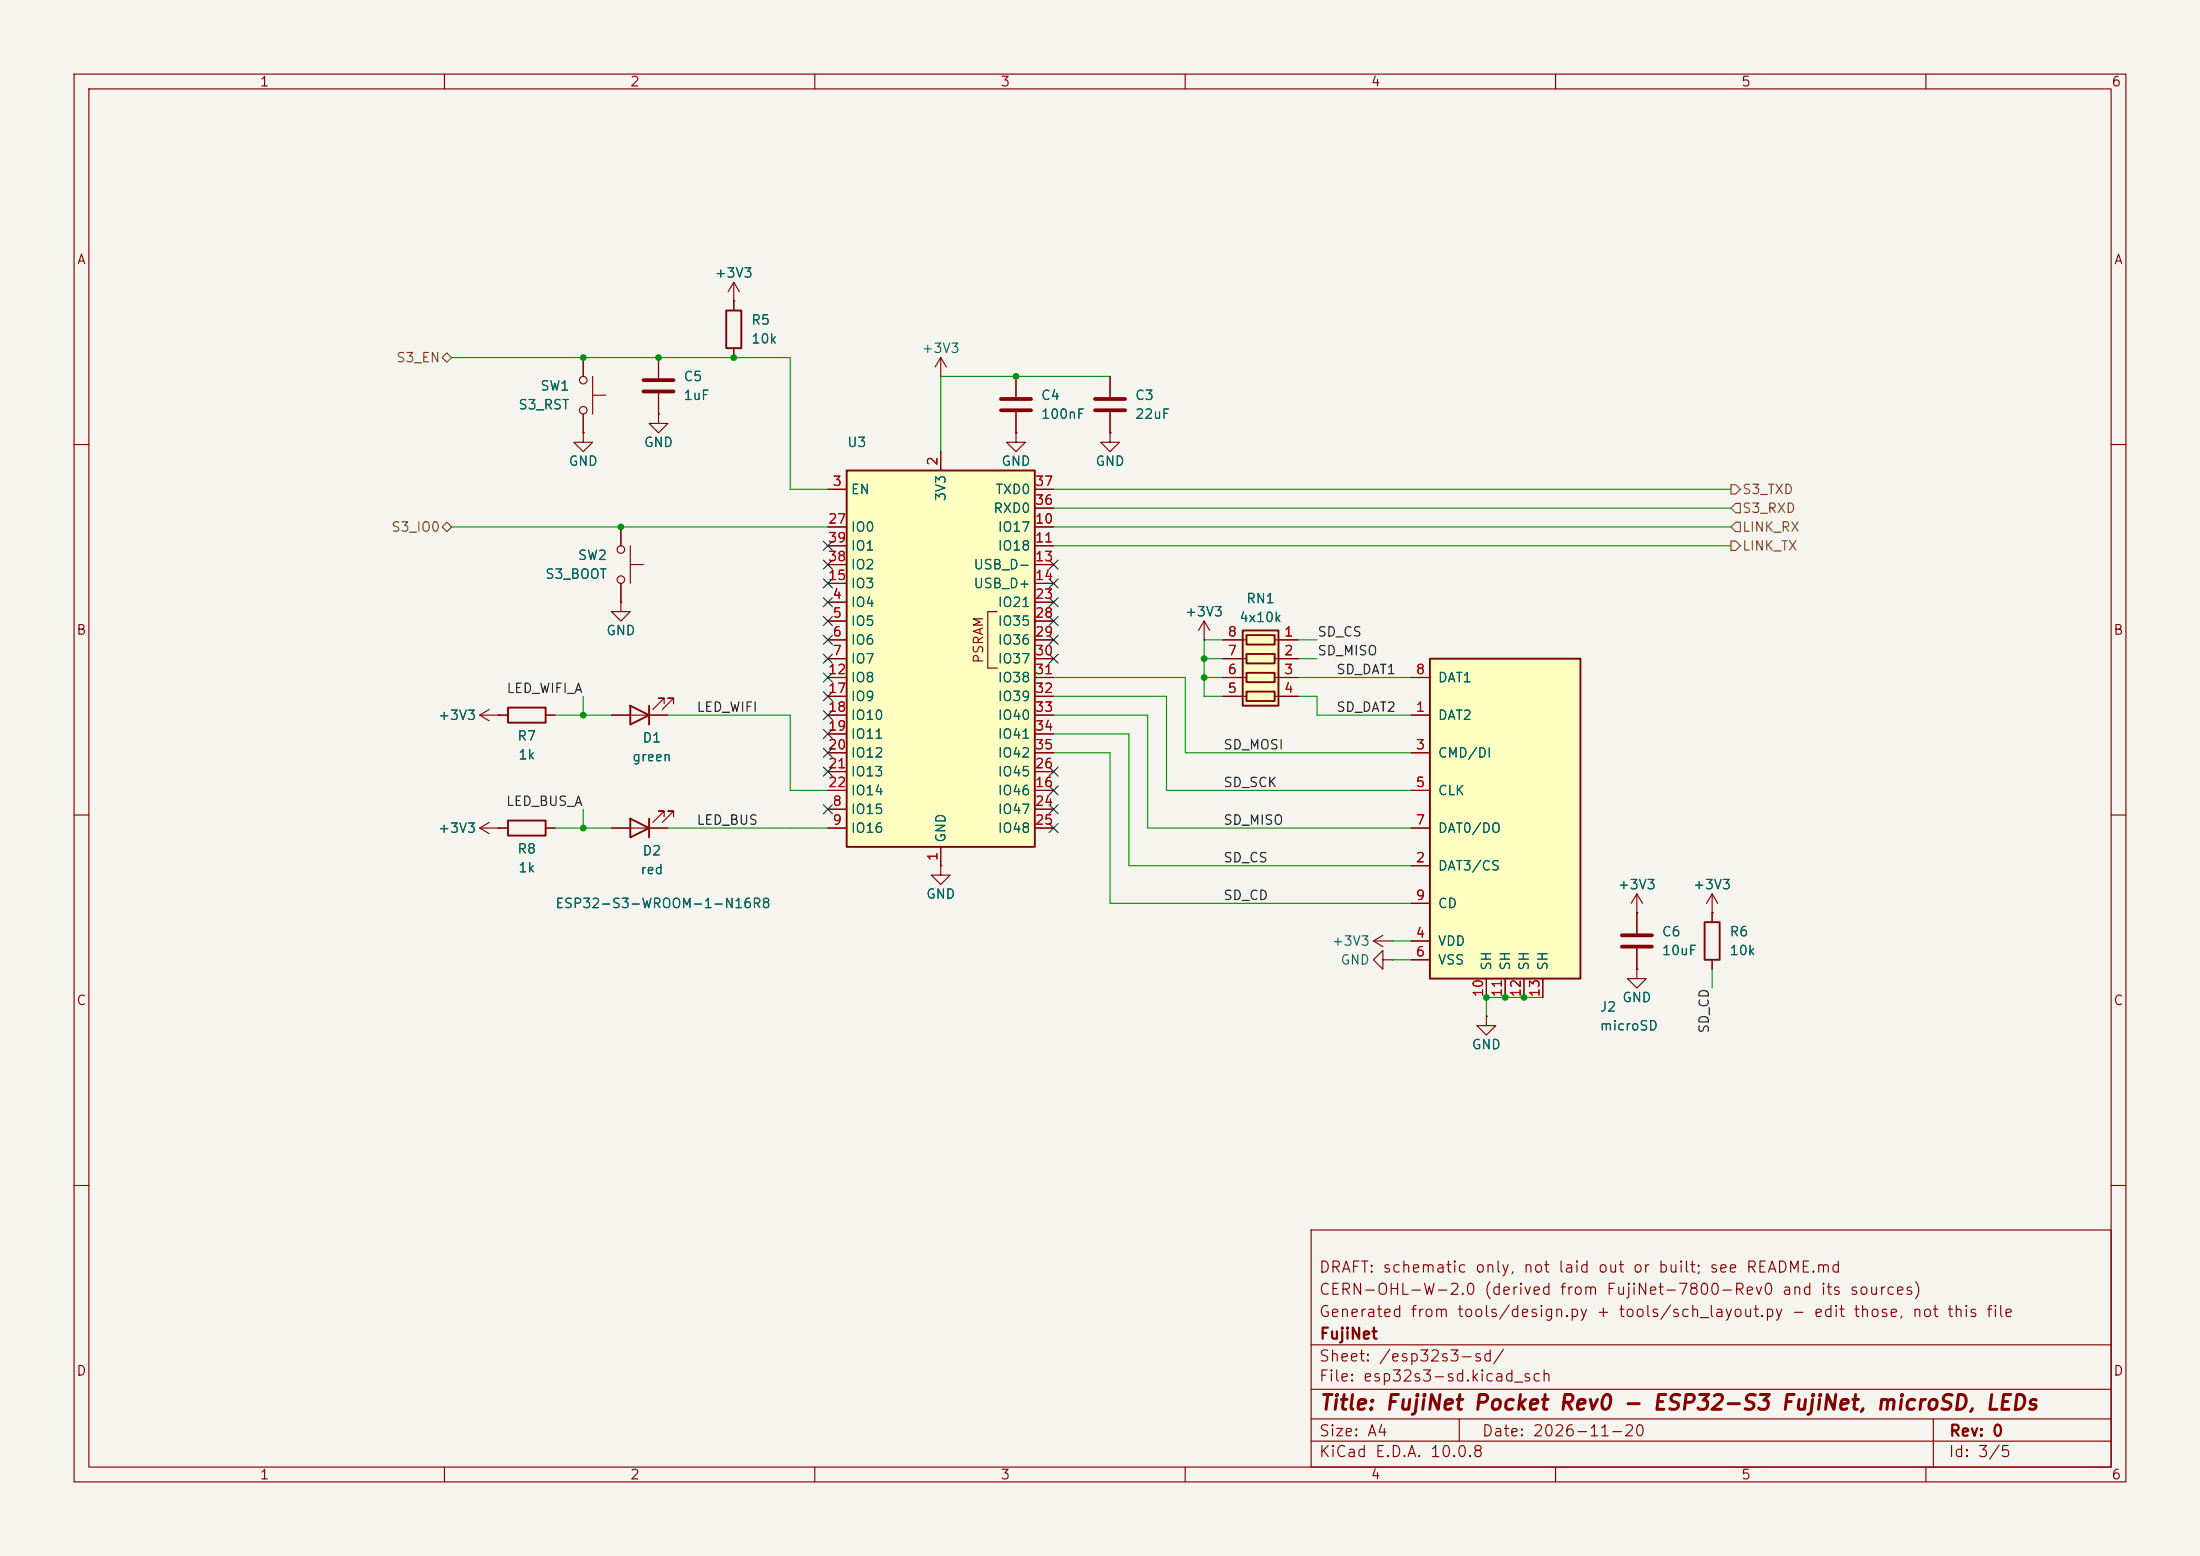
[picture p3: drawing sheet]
<svg xmlns="http://www.w3.org/2000/svg" width="297mm" height="210mm" viewBox="0 0 297 210" stroke-linecap="round" stroke-linejoin="round" font-family="sans-serif">
<path d="M0 0h297v210h-297z" fill="#f5f4ef" stroke="#f5f4ef" stroke-width=".14"/>
<g fill="none" stroke="#840000" stroke-width=".15">
<path d="M10 10h277v190h-277zM12 12h273v186h-273zM60 10v2M110 10v2M160 10v2M210 10v2M260 10v2M10 60h2M285 60h2M10 110h2M82.5 111.8h7.7M89.7 110.2v-.7h-.8h.8l-1.6 1.5"/>
<path d="M90.9 110.2v-.7h-.7h.7l-1.5 1.5M285 110h2M10 160h2M177 166h108v32h-108zM285 160h2M60 198v2M110 198v2M160 198v2M177 194.5h108M177 191.5h108M177 187.5h108M177 181.5h108"/>
<path d="M197 191.5v3M210 198v2M260 198v2M261 191.5v6.5"/>
</g>
<path d="M85.1 110.5l2.5 1.3-2.5 1.2zM87.6 110.5v2.5" fill="none" stroke="#840000" stroke-width=".25"/>
<path d="M193 88.9h20.4v43.2h-20.4z" fill="#ffffc2"/>
<path d="M98 41.9h2.1v5.1h-2.1zM68.6 95.5h5.1v2h-5.1zM85.1 95.3l2.5 1.2-2.5 1.3zM87.6 95.3v2.5M193 88.9h20.4v43.2h-20.4zM68.6 110.7h5.1v2.1h-5.1zM230.1 124.5h2.1v5h-2.1z" fill="none" stroke="#840000" stroke-width=".25"/>
<g fill="none" stroke="#840000" stroke-width=".15">
<path d="M99.1 38.1v3.8M99.1 38.1l-.8 1.3M99.1 38.1l.7 1.3M78.7 58.4v1.3h1.3l-1.3 1.3-1.2-1.3h1.2M78.7 58.4h.1M78.7 48.3v2.5M78.7 55.9v2.5M80 53.3h1.8M80 50.8v5.1M88.9 55.9v1.3h1.3l-1.3 1.2-1.3-1.2h1.3M88.9 55.9h.1M88.9 48.3v2.8"/>
<path d="M88.9 53.1v2.8M99.1 40.6h.1M99.1 47v1.3M83.8 71.1v2.6M83.8 78.7v2.6M85.1 76.2h1.8M85.1 73.7v5M64.8 96.5h3.8M64.8 96.5l1.2 .8M66 95.8l-1.2 .7M67.3 96.5h.1M73.7 96.5h1.2"/>
<path d="M82.5 96.5h7.7M83.8 81.3v1.3h1.3l-1.3 1.2-1.3-1.2h1.3M83.8 81.3h.1M89.7 95v-.8h-.8h.8l-1.6 1.6M90.9 95v-.8h-.7h.7l-1.5 1.6M190.5 96.5h2.5M190.5 91.4h2.5M64.8 111.8h3.8M64.8 111.8l1.2 .7M66 111l-1.2 .8M67.3 111.8h.1M73.7 111.8h1.2"/>
<path d="M190.5 116.8h2.5M190.5 101.6h2.5M190.5 106.7h2.5M190.5 111.8h2.5M190.5 127h2.5M190.5 129.5h2.5M190.5 121.9h2.5M200.7 132.1v2.5M203.2 132.1v2.5M205.7 132.1v2.5M208.3 132.1v2.5M231.1 123.2v1.3"/>
<path d="M231.1 129.5v1.3"/>
<circle cx="78.7" cy="51.3" r=".51"/>
<circle cx="78.7" cy="55.4" r=".51"/>
<circle cx="83.8" cy="74.2" r=".51"/>
<circle cx="83.8" cy="78.2" r=".51"/>
</g>
<path d="M86.9 51.3h4M86.9 52.8h4" fill="none" stroke="#840000" stroke-width=".51"/>
<path d="M114.3 63.5h25.4v50.8h-25.4z" fill="#ffffc2"/>
<path d="M114.3 63.5h25.4v50.8h-25.4z" fill="none" stroke="#840000" stroke-width=".25"/>
<g fill="none" stroke="#840000" stroke-width=".15">
<path d="M111.8 66h2.5M111.8 71.1h2.5M111.8 73.7h2.5M111.8 76.2h2.5M111.8 78.7h2.5M127 61v2.5M139.7 66h2.5M139.7 71.1h2.5M139.7 73.7h2.5M139.7 76.2h2.5M139.7 78.7h2.5M139.7 68.6h2.5"/>
<path d="M111.8 81.3h2.5M111.8 83.8h2.5M111.8 86.4h2.5M111.8 88.9h2.5M111.8 91.4h2.5M111.8 94h2.5M111.8 96.5h2.5M111.8 99.1h2.5M134.6 82.6h-1.3v7.6h1.3M139.7 81.3h2.5M139.7 83.8h2.5M139.7 86.4h2.5"/>
<path d="M139.7 88.9h2.5M139.7 91.4h2.5M139.7 94h2.5M139.7 96.5h2.5M139.7 99.1h2.5M162.6 86.4h.1M162.6 83.8l-.8 1.3M162.6 83.8l.7 1.3M162.6 83.8v2.6M111.8 109.2h2.5M111.8 111.8h2.5M111.8 106.7h2.5"/>
<path d="M111.8 101.6h2.5M111.8 104.1h2.5M127 116.8v1.3h1.3l-1.3 1.3-1.3-1.3h1.3M127 116.8h.1M127 114.3v2.5M139.7 109.2h2.5M139.7 111.8h2.5M139.7 106.7h2.5M139.7 101.6h2.5M139.7 104.1h2.5"/>
</g>
<path d="M167.8 85.1h4.8v10.2h-4.8z" fill="#ffffc2"/>
<path d="M167.8 85.1h4.8v10.2h-4.8zM168.3 85.7h3.8v1.3h-3.8zM168.3 88.3h3.8v1.2h-3.8zM168.3 90.8h3.8v1.3h-3.8zM168.3 93.3h3.8v1.3h-3.8z" fill="none" stroke="#840000" stroke-width=".25"/>
<g fill="none" stroke="#840000" stroke-width=".15">
<path d="M78.7 58.4h.1M78.7 48.3v2.5M78.7 55.9v2.5M88.9 55.9h.1M88.9 48.3v2.8M88.9 53.1v2.8M99.1 40.6h.1M99.1 40.6v1.3M99.1 47v1.3M127 50.8h.1M127 48.3l-.8 1.2M127 48.3l.8 1.2"/>
<path d="M127 48.3v2.5M137.2 58.4v1.3h1.2l-1.2 1.3-1.3-1.3h1.3M137.2 58.4h.1M137.2 50.8v2.8M137.2 55.6v2.8M149.9 58.4v1.3h1.2l-1.2 1.3-1.3-1.3h1.3M149.9 58.4h.1M149.9 50.8v2.8M149.9 55.6v2.8M83.8 71.1v2.6M83.8 78.7v2.6M111.8 66h2.5"/>
<path d="M111.8 71.1h2.5M111.8 73.7h2.5M111.8 76.2h2.5M111.8 78.7h2.5M127 61v2.5M139.7 66h2.5M139.7 71.1h2.5M139.7 73.7h2.5M139.7 76.2h2.5M139.7 78.7h2.5M139.7 68.6h2.5M67.3 96.5h.1"/>
<path d="M67.3 96.5h1.3M73.7 96.5h1.2M82.5 96.5h2.6M83.8 81.3h.1M87.6 96.5h2.6M111.8 86.4h2.5M111.8 88.9h2.5M111.8 91.4h2.5M111.8 94h2.5M111.8 96.5h2.5M111.8 81.3h2.5M111.8 83.8h2.5"/>
<path d="M111.8 99.1h2.5M139.7 86.4h2.5M139.7 88.9h2.5M139.7 91.4h2.5M139.7 94h2.5M139.7 96.5h2.5M139.7 81.3h2.5M139.7 83.8h2.5M139.7 99.1h2.5M162.6 86.4h.1M165.1 86.4h3.2M165.1 88.9h3.2"/>
<path d="M165.1 91.4h3.2M165.1 94h3.2M172.1 86.4h3.2M172.1 88.9h3.2M172.1 91.4h3.2M172.1 94h3.2M190.5 91.4h2.5M190.5 96.5h2.5M67.3 111.8h.1M67.3 111.8h1.3M73.7 111.8h1.2M82.5 111.8h2.6"/>
<path d="M87.6 111.8h2.6M111.8 101.6h2.5M111.8 106.7h2.5M111.8 111.8h2.5M111.8 109.2h2.5M111.8 104.1h2.5M127 116.8h.1M127 114.3v2.5M139.7 101.6h2.5M139.7 106.7h2.5M139.7 111.8h2.5M139.7 109.2h2.5"/>
<path d="M139.7 104.1h2.5M190.5 116.8h2.5M190.5 101.6h2.5M190.5 106.7h2.5M190.5 111.8h2.5M185.4 127l1.3 .8M185.4 127h2.6M186.7 129.5v-1.2l-1.3 1.2 1.3 1.3v-1.3h1.3M186.7 126.2l-1.3 .8M188 129.5h.1M188 127h.1M190.5 127h2.5"/>
<path d="M190.5 129.5h2.5M190.5 121.9h2.5M200.7 137.2v1.2h1.2l-1.2 1.3-1.3-1.3h1.3M200.7 137.2h.1M200.7 132.1v2.5M203.2 132.1v2.5M205.7 132.1v2.5M208.3 132.1v2.5M221 123.2h.1M221 130.8v1.3h1.2l-1.2 1.3-1.3-1.3h1.3M221 130.8h.1M221 120.7l-.8 1.2"/>
<path d="M221 120.7l.7 1.2M221 120.7v5.3M221 128v2.8M231.1 123.2h.1M231.1 120.7l-.7 1.2M231.1 120.7l.8 1.2M231.1 120.7v3.8M231.1 129.5v1.3"/>
</g>
<path d="M135.1 53.8h4.1M135.1 55.4h4.1M147.8 53.8h4.1M147.8 55.4h4.1M218.9 126.2h4.1M218.9 127.8h4.1" fill="none" stroke="#840000" stroke-width=".51"/>
<path d="M59.7 48.3l.6-.7 .7 .7-.7 .6zM59.7 71.1l.6-.6 .7 .6-.7 .7zM233.7 65.4h.6l.6 .6-.6 .7h-.6zM233.7 73h.6l.6 .7-.6 .6h-.6zM234.3 67.9h.6v1.3h-.6l-.6-.6zM234.3 70.5h.6v1.3h-.6l-.6-.7z" fill="none" stroke="#725600" stroke-width=".15"/>
<g fill="none" stroke="#009600" stroke-width=".15">
<path d="M61 48.3h45.7v17.7h5.1M149.9 50.8h-22.9v10.2M61 71.1h50.8M142.2 73.7h91.5M142.2 71.1h91.5M142.2 68.6h91.5M142.2 66h91.5M74.9 96.5h7.6M78.7 94v2.5M90.2 96.5h16.5v10.2h5.1M142.2 91.4h17.8v10.2h30.5M142.2 96.5h12.7v15.3h35.6"/>
<path d="M142.2 99.1h10.2v17.7h38.1M142.2 94h15.3v12.7h33M162.6 91.4h2.5M162.6 88.9h2.5M165.1 86.4h-2.5v7.6h2.5M175.3 91.4h15.2M175.3 94h2.5v2.5h12.7M175.3 86.4h2.5M175.3 88.9h2.5M74.9 111.8h7.6M78.7 109.2v2.6M90.2 111.8h21.6"/>
<path d="M142.2 101.6h7.7v20.3h40.6M188 127h2.5M188 129.5h2.5M208.3 134.6h-7.6v2.6M231.1 130.8v2.6"/>
</g>
<g fill="none" stroke="#000084" stroke-width=".15">
<path d="M111.2 73.1l1.2 1.2M111.2 75.6l1.2 1.2M111.2 78.1l1.2 1.2M112.4 73.1l-1.2 1.2M112.4 75.6l-1.2 1.2M112.4 78.1l-1.2 1.2M141.6 78.1l1.2 1.2M141.6 75.6l1.2 1.2M142.8 78.1l-1.2 1.2M142.8 75.6l-1.2 1.2M111.2 80.7l1.2 1.2M111.2 98.5l1.2 1.2"/>
<path d="M111.2 95.9l1.2 1.2M111.2 93.4l1.2 1.2M111.2 90.8l1.2 1.2M111.2 88.3l1.2 1.2M111.2 85.8l1.2 1.2M111.2 83.2l1.2 1.2M112.4 80.7l-1.2 1.2M112.4 98.5l-1.2 1.2M112.4 95.9l-1.2 1.2M112.4 93.4l-1.2 1.2M112.4 90.8l-1.2 1.2M112.4 88.3l-1.2 1.2"/>
<path d="M112.4 85.8l-1.2 1.2M112.4 83.2l-1.2 1.2M141.6 88.3l1.2 1.2M141.6 85.8l1.2 1.2M141.6 83.2l1.2 1.2M141.6 80.7l1.2 1.2M142.8 88.3l-1.2 1.2M142.8 85.8l-1.2 1.2M142.8 83.2l-1.2 1.2M142.8 80.7l-1.2 1.2M111.2 103.5l1.2 1.2M111.2 108.6l1.2 1.2"/>
<path d="M111.2 101l1.2 1.2M112.4 108.6l-1.2 1.2M112.4 103.5l-1.2 1.2M112.4 101l-1.2 1.2M141.6 111.2l1.2 1.2M141.6 103.5l1.2 1.2M141.6 108.6l1.2 1.2M141.6 106.1l1.2 1.2M142.8 111.2l-1.2 1.2M142.8 103.5l-1.2 1.2M142.8 108.6l-1.2 1.2M142.8 106.1l-1.2 1.2"/>
</g>
<g fill="#009600">
<circle cx="200.7" cy="134.6" r=".46"/>
<circle cx="203.2" cy="134.6" r=".46"/>
<circle cx="205.7" cy="134.6" r=".46"/>
<circle cx="88.9" cy="48.3" r=".46"/>
<circle cx="78.7" cy="96.5" r=".46"/>
<circle cx="78.7" cy="48.3" r=".46"/>
<circle cx="78.7" cy="111.8" r=".46"/>
<circle cx="83.8" cy="71.1" r=".46"/>
<circle cx="99.1" cy="48.3" r=".46"/>
<circle cx="162.6" cy="88.9" r=".46"/>
<circle cx="162.6" cy="91.4" r=".46"/>
<circle cx="137.2" cy="50.8" r=".46"/>
</g>
<text font-size="2" fill="#840000" x="178" y="190.8">Title: FujiNet Pocket Rev0 - ESP32-S3 FujiNet, microSD, LEDs</text>
<g font-size="1.5" fill="#840000">
<text x="178" y="172.1">DRAFT: schematic only, not laid out or built; see README.md</text>
<text x="178" y="178.1">Generated from tools/design.py + tools/sch_layout.py - edit those, not this file</text>
<text x="178" y="175.1">CERN-OHL-W-2.0 (derived from FujiNet-7800-Rev0 and its sources)</text>
<text x="178" y="184.1">Sheet: /esp32s3-sd/</text>
<text x="178" y="181.1">FujiNet</text>
<text x="178" y="186.8">File: esp32s3-sd.kicad_sch</text>
<text x="178" y="197">KiCad E.D.A. 10.0.8</text>
<text x="178" y="194.2">Size: A4</text>
<text x="200" y="194.2">Date: 2026-11-20</text>
<text x="263" y="197">Id: 3/5</text>
<text x="263" y="194.2">Rev: 0</text>
</g>
<g font-size="1.3" fill="#840000">
<text x="35" y="12">1</text>
<text x="85" y="12">2</text>
<text x="135" y="12">3</text>
<text x="185" y="12">4</text>
<text x="235" y="12">5</text>
<text x="285" y="12">6</text>
<text x="10.3" y="36">A</text>
<text x="285.3" y="36">A</text>
<text x="10.2" y="86">B</text>
<text x="133" y="89.6" transform="rotate(-90 133 89.6)">PSRAM</text>
<text x="285.2" y="86">B</text>
<text x="10.2" y="136">C</text>
<text x="285.2" y="136">C</text>
<text x="10.2" y="186">D</text>
<text x="285.2" y="186">D</text>
<text x="35" y="200">1</text>
<text x="85" y="200">2</text>
<text x="135" y="200">3</text>
<text x="185" y="200">4</text>
<text x="235" y="200">5</text>
<text x="285" y="200">6</text>
</g>
<g font-size="1.3" fill="#006464">
<text x="96.4" y="37.8">+3V3</text>
<text x="101.3" y="44.1">R5</text>
<text x="101.3" y="46.7">10k</text>
<text x="124.3" y="48">+3V3</text>
<text x="72.9" y="53">SW1</text>
<text x="92.2" y="51.8">C5</text>
<text x="69.9" y="55.6">S3_RST</text>
<text x="92.2" y="54.3">1uF</text>
<text x="140.4" y="54.3">C4</text>
<text x="140.4" y="56.8">100nF</text>
<text x="153.1" y="54.3">C3</text>
<text x="153.1" y="56.8">22uF</text>
<text x="76.7" y="63.2">GND</text>
<text x="86.8" y="60.7">GND</text>
<text x="114.3" y="60.7">U3</text>
<text x="135.1" y="63.2">GND</text>
<text x="147.8" y="63.2">GND</text>
<text x="114.8" y="67">EN</text>
<text x="128" y="67.7" transform="rotate(-90 128 67.7)">3V3</text>
<text x="134" y="69.5">RXD0</text>
<text x="134.3" y="67">TXD0</text>
<text x="77.9" y="75.9">SW2</text>
<text x="114.8" y="72.1">IO0</text>
<text x="114.8" y="77.2">IO2</text>
<text x="114.8" y="74.6">IO1</text>
<text x="131.3" y="77.2">USB_D-</text>
<text x="134.6" y="72.1">IO17</text>
<text x="134.6" y="74.6">IO18</text>
<text x="73.5" y="78.4">S3_BOOT</text>
<text x="114.8" y="82.2">IO4</text>
<text x="114.8" y="79.7">IO3</text>
<text x="131.3" y="79.7">USB_D+</text>
<text x="134.6" y="82.2">IO21</text>
<text x="159.9" y="83.5">+3V3</text>
<text x="168.1" y="81.7">RN1</text>
<text x="81.8" y="86.1">GND</text>
<text x="114.8" y="84.8">IO5</text>
<text x="114.8" y="87.3">IO6</text>
<text x="114.8" y="89.9">IO7</text>
<text x="134.6" y="84.8">IO35</text>
<text x="134.6" y="87.3">IO36</text>
<text x="134.6" y="89.9">IO37</text>
<text x="167.2" y="84.3">4x10k</text>
<text x="114.8" y="92.4">IO8</text>
<text x="114.8" y="94.9">IO9</text>
<text x="134.6" y="92.4">IO38</text>
<text x="134.6" y="94.9">IO39</text>
<text x="194" y="92.4">DAT1</text>
<text x="59.1" y="97.5">+3V3</text>
<text x="69.8" y="100.3">R7</text>
<text x="86.6" y="100.5">D1</text>
<text x="114.8" y="97.5">IO10</text>
<text x="114.8" y="100">IO11</text>
<text x="134.6" y="97.5">IO40</text>
<text x="134.6" y="100">IO41</text>
<text x="194" y="97.5">DAT2</text>
<text x="69.9" y="102.8">1k</text>
<text x="85.3" y="103.1">green</text>
<text x="114.8" y="102.6">IO12</text>
<text x="114.8" y="105.1">IO13</text>
<text x="114.8" y="107.6">IO14</text>
<text x="134.6" y="107.6">IO46</text>
<text x="134.6" y="105.1">IO45</text>
<text x="134.6" y="102.6">IO42</text>
<text x="194" y="102.6">CMD/DI</text>
<text x="194" y="107.6">CLK</text>
<text x="59.1" y="112.7">+3V3</text>
<text x="114.8" y="110.2">IO15</text>
<text x="114.8" y="112.7">IO16</text>
<text x="128" y="113.8" transform="rotate(-90 128 113.8)">GND</text>
<text x="134.6" y="110.2">IO47</text>
<text x="134.6" y="112.7">IO48</text>
<text x="194" y="112.7">DAT0/DO</text>
<text x="69.8" y="115.5">R8</text>
<text x="69.9" y="118.1">1k</text>
<text x="86.4" y="118.3">red</text>
<text x="86.6" y="115.8">D2</text>
<text x="194" y="117.8">DAT3/CS</text>
<text x="74.9" y="122.9">ESP32-S3-WROOM-1-N16R8</text>
<text x="124.9" y="121.6">GND</text>
<text x="194" y="122.9">CD</text>
<text x="218.3" y="120.3">+3V3</text>
<text x="228.5" y="120.3">+3V3</text>
<text x="179.7" y="128">+3V3</text>
<text x="180.9" y="130.5">GND</text>
<text x="194" y="128">VDD</text>
<text x="194" y="130.5">VSS</text>
<text x="201.6" y="131.1" transform="rotate(-90 201.6 131.1)">SH</text>
<text x="204.2" y="131.1" transform="rotate(-90 204.2 131.1)">SH</text>
<text x="206.7" y="131.1" transform="rotate(-90 206.7 131.1)">SH</text>
<text x="209.2" y="131.1" transform="rotate(-90 209.2 131.1)">SH</text>
<text x="224.3" y="126.7">C6</text>
<text x="224.3" y="129.2">10uF</text>
<text x="233.4" y="126.7">R6</text>
<text x="233.4" y="129.2">10k</text>
<text x="215.9" y="136.9">J2</text>
<text x="218.9" y="135.6">GND</text>
<text x="198.6" y="141.9">GND</text>
<text x="215.9" y="139.4">microSD</text>
</g>
<g font-size="1.3" fill="#725600">
<text x="53.4" y="49.2">S3_EN</text>
<text x="235.1" y="69.5">S3_RXD</text>
<text x="235.1" y="67">S3_TXD</text>
<text x="52.7" y="72.1">S3_IO0</text>
<text x="235.1" y="72.1">LINK_RX</text>
<text x="235.1" y="74.6">LINK_TX</text>
</g>
<g font-size="1.3" fill="#a90000">
<text x="112.3" y="65.9">3</text>
<text x="126.9" y="63" transform="rotate(-90 126.9 63)">2</text>
<text x="139.6" y="65.9">37</text>
<text x="111.7" y="71">27</text>
<text x="139.6" y="71">10</text>
<text x="139.6" y="68.4">36</text>
<text x="111.7" y="76.1">38</text>
<text x="111.7" y="73.5">39</text>
<text x="139.6" y="73.5">11</text>
<text x="139.6" y="76.1">13</text>
<text x="111.7" y="78.6">15</text>
<text x="112.3" y="81.1">4</text>
<text x="112.3" y="83.7">5</text>
<text x="139.6" y="78.6">14</text>
<text x="139.6" y="81.1">23</text>
<text x="139.6" y="83.7">28</text>
<text x="112.3" y="86.2">6</text>
<text x="112.3" y="88.8">7</text>
<text x="139.6" y="86.2">29</text>
<text x="139.6" y="88.8">30</text>
<text x="165.6" y="88.8">7</text>
<text x="165.6" y="86.2">8</text>
<text x="173.3" y="86.2">1</text>
<text x="173.3" y="88.8">2</text>
<text x="111.7" y="91.3">12</text>
<text x="111.7" y="93.8">17</text>
<text x="139.6" y="91.3">31</text>
<text x="139.6" y="93.8">32</text>
<text x="165.6" y="93.8">5</text>
<text x="165.6" y="91.3">6</text>
<text x="173.3" y="91.3">3</text>
<text x="173.3" y="93.8">4</text>
<text x="191" y="91.3">8</text>
<text x="111.7" y="96.4">18</text>
<text x="111.7" y="98.9">19</text>
<text x="111.7" y="101.5">20</text>
<text x="139.6" y="96.4">33</text>
<text x="139.6" y="98.9">34</text>
<text x="139.6" y="101.5">35</text>
<text x="191" y="96.4">1</text>
<text x="191" y="101.5">3</text>
<text x="111.7" y="104">21</text>
<text x="111.7" y="106.5">22</text>
<text x="139.6" y="106.5">16</text>
<text x="139.6" y="104">26</text>
<text x="191" y="106.5">5</text>
<text x="112.3" y="109.1">8</text>
<text x="112.3" y="111.6">9</text>
<text x="139.6" y="109.1">24</text>
<text x="139.6" y="111.6">25</text>
<text x="191" y="111.6">7</text>
<text x="126.9" y="116.3" transform="rotate(-90 126.9 116.3)">1</text>
<text x="191" y="116.7">2</text>
<text x="191" y="121.8">9</text>
<text x="191" y="126.9">4</text>
<text x="191" y="129.4">6</text>
<text x="200.5" y="134.7" transform="rotate(-90 200.5 134.7)">10</text>
<text x="203.1" y="134.7" transform="rotate(-90 203.1 134.7)">11</text>
<text x="205.6" y="134.7" transform="rotate(-90 205.6 134.7)">12</text>
<text x="208.1" y="134.7" transform="rotate(-90 208.1 134.7)">13</text>
</g>
<g font-size="1.3" fill="#0f0f0f">
<text x="177.8" y="86.2">SD_CS</text>
<text x="177.8" y="88.8">SD_MISO</text>
<text x="68.3" y="93.9">LED_WIFI_A</text>
<text x="180.3" y="91.3">SD_DAT1</text>
<text x="94" y="96.4">LED_WIFI</text>
<text x="165.1" y="101.5">SD_MOSI</text>
<text x="180.3" y="96.4">SD_DAT2</text>
<text x="165.1" y="106.6">SD_SCK</text>
<text x="68.2" y="109.1">LED_BUS_A</text>
<text x="94" y="111.6">LED_BUS</text>
<text x="165.1" y="111.6">SD_MISO</text>
<text x="165.1" y="116.7">SD_CS</text>
<text x="165.1" y="121.8">SD_CD</text>
<text x="231" y="139.6" transform="rotate(-90 231 139.6)">SD_CD</text>
</g>
</svg>
